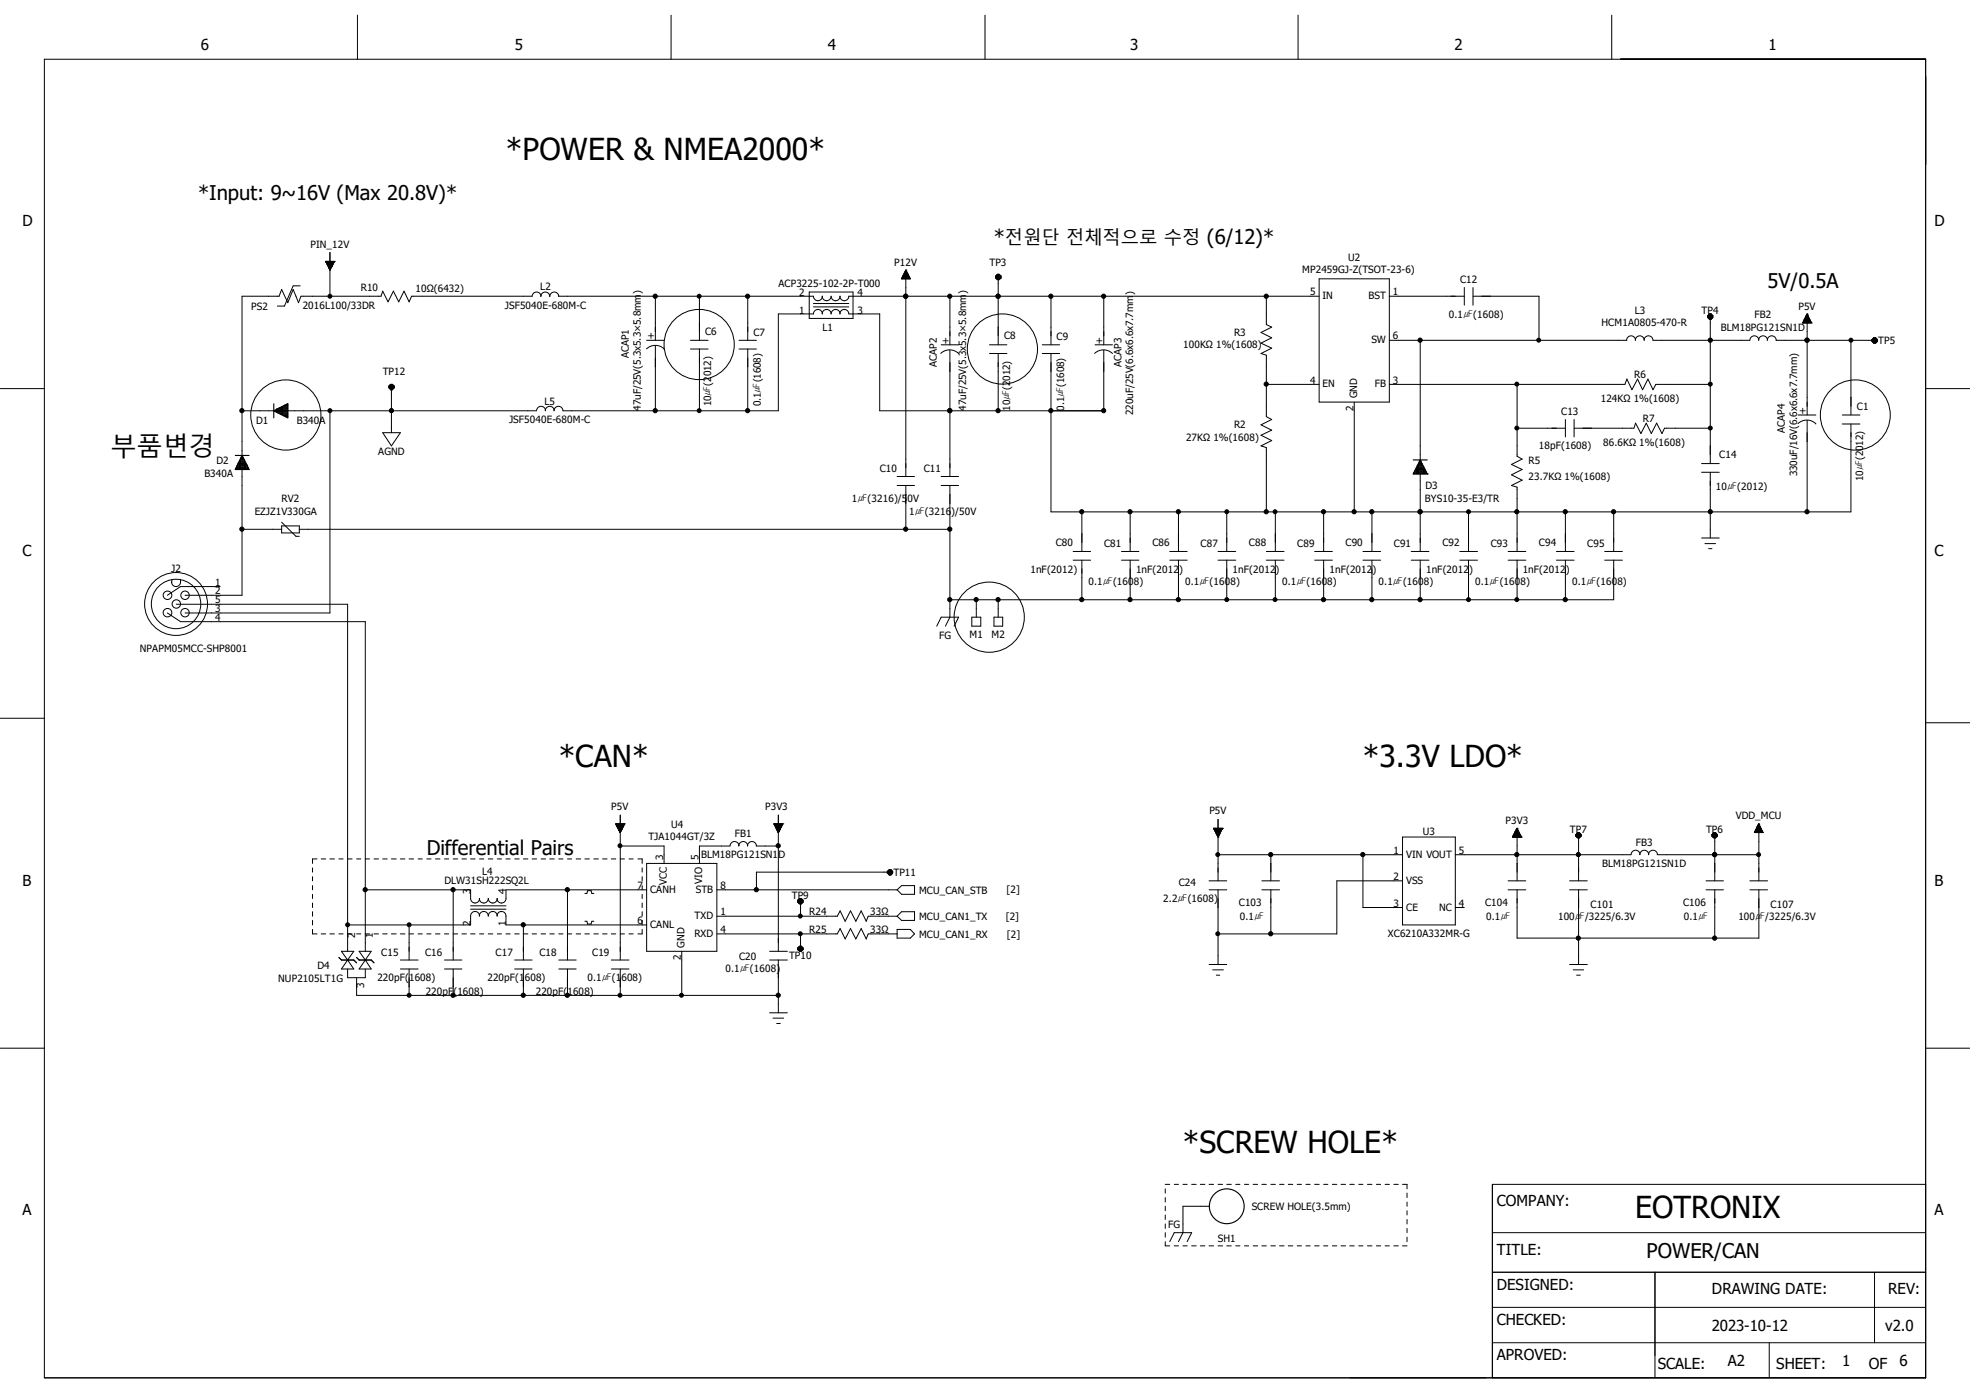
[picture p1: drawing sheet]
<svg xmlns="http://www.w3.org/2000/svg" width="297mm" height="210mm" viewBox="0 0 297 210" stroke-linecap="round" stroke-linejoin="round" font-family="sans-serif">
<g fill="none" stroke="#000" stroke-width=".15">
<path d="M6.7 8.9h283.6v198.8h-283.6zM53.9 2.3v6.6M101.2 2.3v6.6M148.5 2.3v6.6M195.7 2.3v6.6M243 2.3v6.6M49.1 39.4h.1M49.1 39.4l.6 1.3 .7-1.3M49.1 39.4h1.3M49.1 39.5h1.3M49.1 39.4v.1h1.3M49.2 39.4v.2h1.1"/>
<path d="M49.2 39.4v.3h1v-.3M49.2 39.7h1.1M49.3 39.8h.9M49.3 39.4v.4h.9M49.4 39.4v.6h.8M49.4 39.9h.8M49.4 39.4v.6h.7v-.6M49.5 39.4v.8h.6M49.5 39.4v.9M49.6 39.4v1M49.6 39.4v1.1M49.7 39.4v1.2h.1"/>
<path d="M49.7 38.1v6.6M49.8 39.4l-.1 1.3M49.8 39.4v1.2M49.9 39.4v1M50 39.4v.9h-.4M50 39.4v.8M50.1 39.4v.7M50.2 39.4v.5M50.2 39.4v.4M50.3 39.4v.2h-1.1M50.4 39.4v.1M50.4 39.4h.1"/>
<path d="M0 58.6h6.7M45.3 43.1h-1.1l-1.3 3h-1.1M49.4 40h.7M49.4 40.1h.7M49.5 40.2h.5M49.5 40.3h.5M49.6 40.3h.4M49.6 40.5h.3M49.6 40.4h.3M49.7 40.6h.2M49.7 40.6h.1M58.6 58.2v.3"/>
<path d="M58.6 58.5l.3 .3M58.6 58.5h.8M58.6 58.3h.8M58.6 58.2h.8M58.8 58v.6h.5v-.5h-.5M58.9 58h.3M58.9 58l-.3 .2M58.9 58.8h.3M58.9 58v.8M59 58v7.2M59.2 58l.2 .2M59.2 58v.8"/>
<path d="M59.4 58.5l-.2 .3M59.4 58.2v.3M84.2 44.7a.68 .68 0 0 0-.6-.7 .68 .68 0 0 0-.7 .7 .68 .68 0 0 0-.7-.7 .68 .68 0 0 0-.7 .7 .66 .66 0 0 0-.6-.7 .66 .66 0 0 0-.7 .7h-18.1l-.4 .8-.8-1.6-.8 1.6-.8-1.6-.8 1.6-.8-1.6-.3 .8h-12l-.4 .9-.8-2-.8 2-.9-2-.4 1.1h-5.6v24M84.2 44.7h38.4a.66 .66 0 0 0 .7 .6 .66 .66 0 0 0 .7-.6 .68 .68 0 0 0 .6 .6 .68 .68 0 0 0 .7-.6 .66 .66 0 0 0 .7 .6 .66 .66 0 0 0 .6-.6 .68 .68 0 0 0 .7 .6 .68 .68 0 0 0 .7-.6h70.9M97.5 52.6a1.84 1.84 0 0 1 2.6 .1M97.5 51.3h2.6M98.8 44.7v6.6M98.8 52.1v9.8M104.1 51.3h2.7M104.1 52.6h2.7M105.5 44.7v6.6M105.5 52.6v9.3"/>
<path d="M111.4 51.3h2.6M111.4 52.6h2.6M112.7 44.7v6.6M112.7 52.6v9.3M122 44h6.6v4h-6.6zM122.6 45.8h5.4M122.6 46.3h5.4M123.3 46.7a.57 .57 0 0 0-.7 .6h-5.3v14.6h-32.4a.68 .68 0 0 0-.7-.6 .68 .68 0 0 0-.7 .6M123.3 46.7a.68 .68 0 0 1 .7 .6M124.6 46.7a.57 .57 0 0 0-.6 .6M124.6 46.7a.68 .68 0 0 1 .7 .6 .61 .61 0 0 1 .7-.6M126 46.7a.68 .68 0 0 1 .7 .6"/>
<path d="M127.3 46.7a.57 .57 0 0 0-.7 .6M127.3 46.7a.68 .68 0 0 1 .7 .6h4.6v14.6h33.8v-9.1M135.9 42h1.3M135.9 42h.1M136 41.9h1.2M136 42h1.2M136 41.9v.1M136 41.9h1.1M136.1 41.8h1M136.1 41.7h1M136.1 41.6h.9v.4M136.1 41.5v.5"/>
<path d="M136.2 41.5h.7M136.2 41.5h.8M136.2 41.4v.6M136.2 41.4h.7v.6M136.3 41.4h.6v.6M136.3 41.3v.7M136.3 41.3h.6M136.3 41.2v.8M136.4 41.2h.4M136.4 41.1v.9M136.4 41.1h.3M136.5 40.9h.2v1.1"/>
<path d="M136.5 40.9h.2M136.5 40.9v1.1M136.5 40.9h.1M136.5 40.8v1.2M136.6 40.7h.1M136.6 44.7h.1M136.6 40.7l.6 1.3h-1.3M136.6 40.7v31.1M136.6 40.7l-.7 1.3M136.6 40.8v1.2M136.7 41h-.3v1M136.7 41v1"/>
<path d="M136.8 41.1v.9M136.9 41.2v.8M137 41.6h-.9v.4M137.1 41.7h-1v.3M137.1 41.7v.3M137.1 41.8v.2M137.2 41.9v.1M141.8 53.3a1.94 1.94 0 0 1 2.7 0M141.9 52h2.6M143.2 44.7v7.3M143.2 52.8v19M149.2 52h2.6"/>
<path d="M149.2 53.3h2.6M150.1 41.9l.3 .3M150.1 41.6v.3M150.1 41.9h.8M150.1 41.8h.8M150.1 41.6h.8M150.2 42h.6M150.4 41.4h.2M150.4 42.2h.2M150.4 41.4l-.3 .2M150.4 41.4v.8M150.5 44.7h.1"/>
<path d="M150.5 41.4v10.6M150.5 53.3v8.6M150.6 41.4l.3 .2M150.6 41.4v.8M150.7 42v-.5h-.5v.6M150.9 41.6v.3M150.9 41.9l-.3 .3M157.1 52h2.7M157.1 53.3h2.7M158.5 44.7v7.3M158.5 53.3v23.9h120.6v-13.3M165 53.3a1.94 1.94 0 0 1 2.7 0"/>
<path d="M165.1 52h2.6M166.4 44.7v7.3M190.9 58h8M190.9 44.7v4.2l.8 .4-1.6 .8 1.6 .8-1.6 .8 1.6 .8-1.6 .8 .8 .3v9.2l.8 .4-1.6 .9 1.6 .8-1.6 .7 1.6 .8-1.6 .8 .8 .3v9.7M198.9 42h10.6v18.6h-10.6zM209.5 44.7h11.3M209.5 58h35.5l.3-.9 .7 1.7 .9-1.7 .7 1.7 .9-1.7 .7 1.7 .4-.8h8.3M209.5 51.3h35.8M214.1 51.3v18M220.8 43.3v2.7M222.1 44.7h9.9v6.6M222.1 43.3v2.7"/>
<path d="M228.7 58v10.8l.8 .4-1.6 .8 1.6 .8-1.6 .8 1.6 .8-1.6 .8 .8 .2v9.7M245.2 51.3a.68 .68 0 0 1 .7-.7 .68 .68 0 0 1 .7 .7 .66 .66 0 0 1 .6-.7 .66 .66 0 0 1 .7 .7M247.9 51.3a.68 .68 0 0 1 .7-.7 .68 .68 0 0 1 .6 .7h14.6a.66 .66 0 0 1 .7-.7 .66 .66 0 0 1 .6 .7 .66 .66 0 0 1 .7-.7 .66 .66 0 0 1 .6 .7 .66 .66 0 0 1 .7-.7 .66 .66 0 0 1 .7 .7M257.5 47.9l.2 .2M257.5 47.6v.3M257.5 47.9h.7M257.5 47.7h.7M257.5 47.6h.7M257.6 48h.5M257.7 47.3h.3M257.7 48.1h.3M257.7 47.3l-.2 .3"/>
<path d="M257.7 47.3v.8M257.9 51.3h.1M257.9 47.3v22.6M258 47.3l.2 .3M258 47.3v.8M258.1 48v-.5h-.5v.5M258.2 47.6v.3M258.2 47.9l-.2 .2M267.8 51.3h15.2M271.8 48.7h.1M271.8 48.7h1.3M271.8 48.6h1.3"/>
<path d="M271.8 48.6h1.2M271.8 48.6v.1M271.9 48.6h1.1v.1M271.9 48.7v-.2h1.1v.2M271.9 48.4h1.1M271.9 48.7v-.4h1v.4M271.9 48.3h1M272 48.3h.9M272 48.2v.5M272 48.2h.8M272 48.1v.6M272.1 48.1h.7"/>
<path d="M272.1 48h.7M272.2 48h.5M272.2 48.7v-.8h.5v.8M272.2 47.8h.5v.9M272.3 47.7h.3M272.3 47.6h.3M272.3 47.6v1.1M272.3 47.6h.2M272.4 47.5h.1M272.4 47.5v1.2M272.5 47.4h.1M272.5 51.3h.1"/>
<path d="M272.5 47.3v15.3M272.5 47.3l.6 1.4M272.5 47.3l-.7 1.4M272.5 47.4l-.1 1.3M272.5 47.5v1.2M272.6 47.6v1.1M272.6 47.7h-.4v1M272.6 47.7v1M272.7 47.8h-.5v.9M272.8 48h-.7v.7M272.8 48v.7M272.8 48.1v.6"/>
<path d="M272.9 48.2v.5M273.1 48.7h.1M279.1 51.3v11.3M282.2 51.5l.3 .2M282.2 51.2v.3M282.2 51.5h.8M282.2 51.2h.8M282.5 51.7h.3M282.5 50.9l-.3 .3M282.5 50.9h.3M282.5 50.9v.8M282.6 50.9v.8"/>
<path d="M282.8 50.9l.2 .3M282.8 50.9v.8M282.9 51.6v-.5h-.5v.5h.6M283 51.2v.3M283 51.5l-.2 .2M290.3 58.6h6.7M36.5 70.8v18.9h-8.6M36.5 79.8h6M36.5 61.9h4.8M42.5 79.3h2.6v1h-2.6zM42.5 78.7l2.1 2.2h.5M43.4 61.9h37.5"/>
<path d="M45.1 79.8h98.1M49.7 61.9v30.5h-21.8M57.7 65.2h2.7l-1.4 2zM59 61.9h.1M80.9 61.9a.66 .66 0 0 1 .7-.6 .66 .66 0 0 1 .6 .6M82.2 61.9a.66 .66 0 0 1 .7-.6 .66 .66 0 0 1 .6 .6M135.3 71.8h2.6M135.3 73.2h2.6M136.6 73.2v6.6M141.9 71.8h2.6M141.9 73.2h2.6M143.2 61.9h.1"/>
<path d="M143.2 73.2v19.8l-.7 1.4M163.1 77.2v5.9M170.4 77.2v5.9M177.7 77.2v5.9M185 77.2v5.9M192.3 77.2v5.9M199.6 77.2v5.9M204.2 60.6v16.6M206.8 77.2v5.9M214.1 77.2h.1M214.1 71.5v11.6M221.4 77.2v5.9"/>
<path d="M228.7 77.2h.1M228.7 64.6h7.3M236 63.2v2.7M236 77.2v5.9M237.3 64.6h9l.3-.8 .8 1.6 .8-1.6 .8 1.6 .8-1.6 .8 1.6 .4-.8h6.9M237.3 63.2v2.7M243.3 77.2v5.9M256.5 71.2h2.7M256.5 69.9h2.7M257.9 77.2h.1M257.9 71.2v9.9M271.1 63.9a1.89 1.89 0 0 1 2.7 0"/>
<path d="M271.1 62.6h2.7M272.5 63.4v13.8M277.7 62.6h2.7M277.7 63.9h2.7M25.2 92.4l2 1.3h27.9v49.7M25.9 87.4v.4a.66 .66 0 0 0 .7 .6 .66 .66 0 0 0 .6-.6v-.4M26.6 91.1h25.8v52.3M33.2 88.4h-6l-2 1.3M141.2 94.4l.7-1.4h2.6l-.7 1.4M146.5 93h1.4v1.4h-1.4zM147.2 90.4v2.6M149.9 93h1.3v1.4h-1.3z"/>
<path d="M150.5 90.4v2.6M161.8 84.5h2.6M161.8 83.1h2.6M163.1 84.5v5.9M169.1 84.5h2.6M169.1 83.1h2.6M170.4 84.5v5.9M176.4 84.5h2.6M176.4 83.1h2.6M177.7 84.5v5.9M183.6 84.5h2.7M183.6 83.1h2.7"/>
<path d="M185 84.5v5.9M190.9 84.5h2.7M190.9 83.1h2.7M192.3 84.5v5.9M198.2 84.5h2.7M198.2 83.1h2.7M199.6 84.5v5.9M205.5 84.5h2.7M205.5 83.1h2.7M206.8 84.5v5.9M212.8 84.5h2.6M212.8 83.1h2.6"/>
<path d="M214.1 84.5v5.9M220.1 84.5h2.7M220.1 83.1h2.7M221.4 84.5v5.9M227.4 84.5h2.6M227.4 83.1h2.6M228.7 84.5v5.9M234.7 84.5h2.6M234.7 83.1h2.6M236 84.5v5.9M241.9 84.5h2.7M241.9 83.1h2.7"/>
<path d="M243.3 84.5v5.9h-100.1M256.5 81.1h2.7M257 82h1.7M257.6 82.7h.5M0 108.3h6.7M290.3 109h6.7M47.1 130.9v.6M47.1 132.2v.6M47.1 133.5v.7M47.1 134.8v.7M47.1 136.1v.7M47.1 137.5v.6"/>
<path d="M47.1 138.8v.6M47.8 129.5h-.7v.7M48.4 129.5h.7M49.7 129.5h.7M51.1 129.5h.6M52.4 129.5h.7M53.8 129.5h.6M55.1 134.2h15.9v1.3a.66 .66 0 0 0 .6 .6 .66 .66 0 0 0 .7-.6 .68 .68 0 0 0 .6 .6 .68 .68 0 0 0 .7-.6 .66 .66 0 0 0 .7 .6 .66 .66 0 0 0 .6-.6 .68 .68 0 0 0 .7 .6 .68 .68 0 0 0 .7-.6v-1.3h21.2M55.1 129.5h.6M56.4 129.5h.7M57.7 129.5h.7M59 129.5h.7"/>
<path d="M60.4 129.5h.6M61.7 129.5h.7M61.7 139.4v5.3M63 129.5h.7M64.3 129.5h.7M65.7 129.5h.6M67 129.5h.6M68.3 129.5h.7M68.3 134.2v10.5M69.6 129.5h.7M71 129.5h.6M71 138.1v1.3h-18.6"/>
<path d="M71 137.1h5.3M71 136.6h5.3M71.6 137.4a.68 .68 0 0 1 .7 .7M71.6 137.5a.57 .57 0 0 0-.6 .6M72.3 129.5h.6M72.9 137.4a.68 .68 0 0 1 .7 .7M72.9 137.5a.57 .57 0 0 0-.6 .6M73.6 129.5h.7M74.3 137.4a.68 .68 0 0 1 .7 .7M74.3 137.5a.57 .57 0 0 0-.7 .6M75 129.5h.6M75.6 137.4a.68 .68 0 0 1 .7 .7v1.3h21.2"/>
<path d="M75.6 137.5a.57 .57 0 0 0-.7 .6M76.3 129.5h.6M77.6 129.5h.7M78.9 129.5h.7M78.9 139.4v5.3M80.2 129.5h.7M81.6 129.5h.7M82.9 129.5h.7M84.2 129.5h.7M85.6 129.5h.6M85.6 134.2v10.5M86.9 129.5h.6"/>
<path d="M88.2 134.7h.3l.1-.4h.5l.1 .4h.3M88.2 138.9h.3l.1 .4h.5l.1-.4h.3M88.2 129.5h.7M89.5 129.5h.7M90.8 129.5h.7M92.2 129.5h.6M92.8 124.2h.1M92.8 124.2l.7 1.3M92.8 124.2h1.3M92.9 124.2v.1h1.2M92.9 124.3h1.2M92.9 124.2v.3h1.2"/>
<path d="M93 124.5h1M93 124.6h1M93 124.2v.3h1v-.3M93 124.7h.9M93 124.2v.5h.9M93.1 124.8h.8M93.1 124.2v.6h.8v-.6M93.2 124.2v.7h.7M93.2 124.2v.8h.6M93.3 125.1h.5M93.3 124.2v.9M93.3 125.1h.4"/>
<path d="M93.3 124.2v1M93.4 125.3h.2M93.4 124.2v1.1h.2M93.4 124.2v1.2h.2M93.5 124.2v1.3M93.5 129.5h.6M93.5 122.9v21.8M93.5 127.6h6.6v2.6M93.6 124.2v1.2h-.2M93.6 124.2v1.1h-.3M93.7 124.2v1h-.4M93.8 124.2v.9h-.5"/>
<path d="M93.8 124.2v.7h-.6M93.9 124.2v.6M93.9 124.2v.4M94.1 124.2v.2h-1.2M94.1 124.2v.1M94.1 124.2h.1M94.1 124.2l-.6 1.3M94.8 129.5h.7M96.2 129.5h.6v.7M96.8 130.9v.6M96.8 132.2v.6M96.8 133.5v.7"/>
<path d="M96.8 134.8v.7M96.8 136.1v.7M96.8 137.5v.6M96.8 138.8v.6M97.5 130.2h10.6v13.2h-10.6zM108.1 134.2h27.2M108.1 138.1h18.1l.5-.8 .7 1.6 .8-1.6 .8 1.6 .8-1.6 .8 1.6 .3-.8h4.4M110.1 127.6h-4.6v2.6M110.1 127.5a.66 .66 0 0 1 .6-.6 .66 .66 0 0 1 .7 .7M111.4 127.5a.66 .66 0 0 1 .6-.6 .66 .66 0 0 1 .7 .7M112.7 127.5a.66 .66 0 0 1 .7-.6 .66 .66 0 0 1 .6 .7M114 127.6h3.3"/>
<path d="M116.7 124.2h.1M116.7 124.2h1.3M116.7 124.2l.6 1.3 .7-1.3M116.7 124.3h1.3M116.8 124.4h1.1M116.8 124.2v.1h1.1M116.8 124.2v.3h1.1M116.8 124.5h1.1M116.9 124.2v.3h1v-.3M116.9 124.7h.9M116.9 124.2v.5h.9M117 124.2v.6h.8v-.6"/>
<path d="M117 124.2v.7h.7M117 124.8h.7M117.1 124.2v.8h.5M117.1 124.9h.6M117.1 125.1h.5M117.1 124.2v.9h.5M117.2 124.2v1M117.2 124.2v1.1h.3M117.3 125.3h.2M117.3 124.2v1.2M117.3 124.2v1.3h.1M117.3 125.4h.1"/>
<path d="M117.3 122.9v20.5M117.4 124.2v1.3M117.4 124.2v1.2h-.1M117.5 124.2v1.1h-.3M117.6 124.2v1h-.4M117.6 124.2v.9M117.6 124.2v.7M117.7 124.2v.6M117.8 124.2v.4h-.9M117.9 124.2v.2M117.9 124.2v.1M118 124.2h.1"/>
<path d="M120.3 136l.3 .3M120.3 135.7v.3M120.3 136h.8M120.3 135.8h.8M120.3 135.7h.8M120.4 136.1h.5v-.5h-.5v.6M120.6 135.5h.2M120.6 136.3h.2M120.6 135.5l-.3 .2M120.6 135.5v.8M120.7 135.5v2.6M120.8 135.5l.3 .2"/>
<path d="M120.8 135.5v.8M121.1 135.7v.3M121.1 136l-.3 .3M133.8 131.6l.3 .3M133.8 131.4v.2M133.8 131.6h.8M133.8 131.4h.8M134.1 131.9h.2M134.1 131.1l-.3 .3M134.1 131.1h.2M134.1 131.1v.8M134.2 131.1v.8"/>
<path d="M134.3 131.1l.3 .3M134.3 131.1v.8M134.5 131.8v-.6h-.6v.6h.6M134.6 131.4v.2M134.6 131.6l-.3 .3M134.6 131.5h-20.6v2.7M135.3 134.2l.6-.7h2v1.3h-2zM135.3 138.1l.6-.6h2v1.3h-2zM182.3 132.8h2.7M182.3 134.2h2.7M183 124.9h.1M183 124.9h1.3"/>
<path d="M183 124.9l.6 1.3M183 124.9v.1h1.3v-.1M183 125.1h1.2M183.1 124.9v.2h1.1v-.2M183.1 124.9v.3h1v-.3M183.1 125.1h1M183.2 124.9v.4h.9v-.4M183.2 125.3h.9M183.3 125.4h.7M183.3 124.9v.5h.7v-.5M183.3 124.9v.6h.7v-.6M183.3 125.6h.6"/>
<path d="M183.3 124.9v.7h.6v-.7M183.4 125.7h.5M183.4 124.9v.8h.5M183.4 124.9v.9h.4M183.4 125.8h.5M183.5 125.9h.3M183.5 124.9v1h.3v-1M183.5 126h.3M183.6 126.1h.1M183.6 124.9v1.1h.1M183.6 124.9v1.3h.1M183.6 126.2h.1"/>
<path d="M183.6 128.9h27.9M183.6 123.5v9.3M183.6 134.2v11.2M183.7 124.9v1.3M183.7 124.9v1.2M183.8 124.9v1M183.9 124.9v.9M184.3 124.9h.1M184.3 124.9l-.7 1.3M190.2 132.8h2.7M190.2 134.2h2.7M191.6 128.9v3.9"/>
<path d="M191.6 134.2v6.6M205.5 128.9v7.9h6M211.5 132.8h-10v8h-17.9M211.5 126.2h7.9v13.2h-7.9zM219.4 128.9h26.5M219.4 136.8h1.4M227.4 132.8h2.6M227.4 134.2h2.6M228 126.2h.1M228 126.2h1.4M228.1 126.2v-.1h1.2v.1M228.1 126.2h1.3"/>
<path d="M228.1 126h1.2M228.1 126h1.2v.2M228.1 125.9v.3M228.2 125.9h1M228.2 125.8h1M228.2 125.9h1v.3M228.2 125.9v.3M228.3 126.2v-.4h.9v.4M228.3 125.7h.8M228.3 125.7h.8v.5M228.3 125.6v.6M228.3 125.6h.8"/>
<path d="M228.3 125.6h.7v.6M228.3 125.5v.7M228.4 125.5h.6M228.4 125.4h.6v.8M228.4 125.4v.8M228.4 125.4h.6M228.5 125.3h.4v.9M228.6 125.1h.3v1.1M228.6 125.1v1.1M228.6 125.1h.2M228.6 125.1h.2v1.1M228.7 124.9h.1"/>
<path d="M228.7 124.9v1.3M228.7 128.9h.1M228.7 124.9v7.9M228.7 134.2v7.2h36.5v-7.2M228.7 124.9l-.7 1.3M228.7 124.9l.7 1.3M228.8 125h-.2v1.2M228.9 125.2h-.4v1M228.9 125.3h-.4v.9M229.4 126.2h.1M236.6 132.8h2.7M236.6 134.2h2.7"/>
<path d="M237.6 126.1h.8M237.6 125.9h.8M237.6 125.8h.8M237.6 126.1l.3 .2M237.6 125.8v.3M237.7 126.2h.6v-.5h-.6v.5M237.9 125.5h.2M237.9 126.3h.2M237.9 125.5l-.3 .3M237.9 125.5v.8M238 128.9h.1M238 125.5v7.3"/>
<path d="M238 134.2v11.2M238.1 125.5l.3 .3M238.1 125.5v.8M238.4 125.8v.3M238.4 126.1l-.3 .2M245.9 128.8a.66 .66 0 0 1 .7-.6 .66 .66 0 0 1 .6 .7M247.2 128.8a.66 .66 0 0 1 .7-.6 .66 .66 0 0 1 .6 .7M248.5 128.8a.66 .66 0 0 1 .7-.6 .66 .66 0 0 1 .7 .7M249.9 128.9h15.3M257.2 132.8h2.6M257.2 134.2h2.6M258.1 125.8v.3"/>
<path d="M258.1 126.1l.3 .2M258.1 126.1h.8M258.1 125.9h.8M258.1 125.8h.8M258.2 126.2h.6M258.4 125.5h.3M258.4 126.3h.3M258.4 125.5l-.3 .3M258.4 125.5v.8M258.5 128.9h.1M258.5 125.5v7.3M258.5 134.2v7.2"/>
<path d="M258.7 125.5l.2 .3M258.7 125.5v.8M258.8 126.2v-.5h-.6v.5M258.9 125.8v.3M258.9 126.1l-.2 .2M263.8 132.8h2.7M263.8 134.2h2.7M264.6 125.4h1.1v.1M264.6 125.3h1.1M264.6 125.3v.2M264.7 125.3h.9M264.7 125.2h.9v.3"/>
<path d="M264.7 125.1v.4M264.7 125.1h.9M264.8 125.1h.8v.4M264.8 125h.7M264.8 124.9h.7M264.9 124.8h.5v.7M264.9 124.7v.8M264.9 124.7h.5M264.9 124.7h.4M264.9 124.6v.9M265 124.6h.3v.9M265 124.5h.3v1"/>
<path d="M265 124.5v1M265 124.5h.3M265 124.4v1.1M265.1 124.4h.1M265.1 124.3h.1M265.1 124.2v1.3M265.2 124.2h.1M265.2 124.2l-.7 1.3h1.3M265.2 124.2v8.6M265.2 124.2l.6 1.3M265.2 124.3v1.2M265.3 124.4v1.1"/>
<path d="M265.4 124.8h-.6v.7M265.5 124.9h-.7v.6M265.5 124.8v.7M265.5 124.9v.6M265.7 125.3v.2M265.7 125.3h-1.1v.2M265.8 125.4h-1.3v.1M265.8 125.5h.1M0 158h6.7M47.1 140.1v.7h.7M48.4 140.8h.7M49.7 140.8h.7"/>
<path d="M51.1 140.8h.6M51.1 144.4l.4 .3h1.8l.5 .5M51.5 143.4h1.8l-.9 1.3zM52.4 144.7h.1M52.4 140.8h.7M52.4 144.7l.9 1.4h-1.8zM52.4 146.1v1.3h2.7v-1.3M53.8 140.8h.6M53.8 144.4l.3 .3h1.9l.4 .5M53.8 147.4v2.7h63.5M54.1 143.4h1.9l-.9 1.3zM55.1 144.7h.1"/>
<path d="M55.1 140.8h.6M55.1 144.7l.9 1.4h-1.9zM56.4 140.8h.7M57.7 140.8h.7M59 140.8h.7M60.4 140.8h.6M60.4 146.1h2.6M60.4 144.7h2.6M61.7 140.8h.7M61.7 146.1v4M63 140.8h.7M64.3 140.8h.7"/>
<path d="M65.7 140.8h.6M67 140.8h.6M67 146.1h2.6M67 144.7h2.6M68.3 140.8h.7M68.3 146.1v4M69.6 140.8h.7M71 140.8h.6M72.3 140.8h.6M73.6 140.8h.7M75 140.8h.6M76.3 140.8h.6"/>
<path d="M77.6 140.8h.7M77.6 146.1h2.6M77.6 144.7h2.6M78.9 140.8h.7M78.9 146.1v4M80.2 140.8h.7M81.6 140.8h.7M82.9 140.8h.7M84.2 140.8h.7M84.2 146.1h2.7M84.2 144.7h2.7M85.6 140.8h.6"/>
<path d="M85.6 146.1v4M86.9 140.8h.6M88.2 140.8h.7M89.5 140.8h.7M90.8 140.8h.7M92.2 140.8h.6M92.2 146.1h2.6M92.2 144.7h2.6M93.5 140.8h.6M93.5 146.1v4M94.8 140.8h.7M96.8 140.1v.7h-.6"/>
<path d="M102.8 143.4v6.7M108.1 140.8h18.1l.5-.8 .7 1.6 .8-1.6 .8 1.6 .8-1.6 .8 1.6 .3-.8h4.4M116 144.7h2.7M116 143.4h2.7M116 152.7h2.7M116.5 153.5h1.7M117.1 154.3h.5M117.3 144.7v8M120.3 142.9v.3M120.3 143.2l.3 .2M120.3 143.2h.8M120.3 143h.8"/>
<path d="M120.3 142.9h.8M120.4 142.7v.6M120.4 142.8h.5v.5h-.5M120.6 143.4h.2M120.6 142.7v.7M120.6 142.7h.2M120.6 142.7l-.3 .2M120.7 140.8v2.6M120.8 142.7v.7M120.8 142.7l.3 .2M121.1 142.9v.3M121.1 143.2l-.3 .2"/>
<path d="M135.3 140.1h1.9l.7 .7-.7 .6h-1.9zM182.3 145.4h2.7M182.8 146.2h1.6M183.4 147h.5M236.6 145.4h2.7M237.2 146.2h1.6M237.7 147h.6M238 141.4h.1M290.3 158h6.7M175.7 178.6h.7M175.7 179.2v.7M177 178.6h.7"/>
<path d="M178.4 178.6h.6M179.7 178.6h.6M181 178.6h.7M182.3 178.6h.7M183.6 178.6h.7M185 178.6h.6M186.3 178.6h.6M187.6 178.6h.7M188.9 178.6h.7M190.2 178.6h.7M191.6 178.6h.7M192.9 178.6h.7"/>
<path d="M194.2 178.6h.7M195.6 178.6h.6M196.9 178.6h.6M198.2 178.6h.7M199.6 178.6h.6M200.9 178.6h.6M202.2 178.6h.7M203.5 178.6h.7M204.9 178.6h.6M206.2 178.6h.6M207.5 178.6h.7M208.8 178.6h.7"/>
<path d="M210.1 178.6h.7M211.5 178.6h.6v.6M212.1 179.9v.7M290.3 178.6h-65.3v29.1M175.7 187.2v.6h.7M175.7 180.6v.6M175.7 181.9v.6M175.7 183.2v.7M175.7 184.5v.7M175.7 185.8v.7M176.4 187.2l.6-1.4h2.7l-.7 1.4M177 187.8h.7"/>
<path d="M178.4 187.8h.6M179.7 187.8h.6M181 187.8h.7M182.3 187.8h.7M182.3 181.9h-3.9v3.9l-.7 1.4M183.6 187.8h.7M185 187.8h.6M186.3 187.8h.6M187.6 187.8h.7M188.9 187.8h.7M190.2 187.8h.7M191.6 187.8h.7"/>
<path d="M192.9 187.8h.7M194.2 187.8h.7M195.6 187.8h.6M196.9 187.8h.6M198.2 187.8h.7M199.6 187.8h.6M200.9 187.8h.6M202.2 187.8h.7M203.5 187.8h.7M204.9 187.8h.6M206.2 187.8h.6M207.5 187.8h.7"/>
<path d="M208.8 187.8h.7M210.1 187.8h.7M211.5 187.8h.6M212.1 181.2v.7M212.1 182.5v.7M212.1 183.9v.6M212.1 185.2v.6M212.1 186.5v.7M225 197.1h65.3M225 191.8h65.3M225 185.8h65.3M249.5 191.8v15.9"/>
<path d="M282.6 191.8v10.6M225 202.4h65.3M266.7 202.4v5.3"/>
<circle cx="105.4" cy="51.9" r="5.3"/>
<circle cx="151.1" cy="52.6" r="5.3"/>
<circle cx="43.1" cy="62.6" r="5.3"/>
<circle cx="279.7" cy="62.6" r="5.3"/>
<circle cx="25.3" cy="89.8" r=".65"/>
<circle cx="25.3" cy="92.4" r=".65"/>
<circle cx="26.5" cy="91.1" r="4.7"/>
<circle cx="26.5" cy="91.1" r="3.7"/>
<circle cx="26.6" cy="91.1" r=".64"/>
<circle cx="27.9" cy="89.7" r=".64"/>
<circle cx="27.9" cy="92.4" r=".64"/>
<circle cx="149.1" cy="93" r="5.3"/>
</g>
<g fill="none" stroke="#000" stroke-width=".17">
<path d="M35.5 68.7h2M35.6 70.6h1.9M35.6 70.6v.2M35.6 70.4h1.8M35.7 70.2h1.6M35.7 70.2v.6M35.8 70.1h1.4M35.9 69.9h1.2M35.9 69.8v1M36 69.7h1M36.1 69.5h.8M36.1 69.4v1.4"/>
<path d="M36.2 69.3h.6M36.3 69.1h.4M36.3 69v1.8M36.4 68.9h.3M36.5 68.7l1 2.1h-2zM36.5 68.7h.1M36.5 68.7v2.1M36.7 69v1.8M36.9 69.4v1.4M37 69.8v1M37.3 70.1v.7M37.4 70.5v.3"/>
<path d="M41.3 61.9l2.1-1v2.1zM41.3 60.9v2.1M41.5 61.8v.2M41.6 62.1h1.8M41.9 61.6v.6M41.9 62.3h1.5M42.2 61.4v1M42.3 62.4h1.1M42.4 61.3v1.2M42.5 61.3h.9M42.6 61.3v1.3M42.7 62.7h.7"/>
<path d="M42.8 61.1v1.6M42.8 61.1h.6M43 61v1.8M43.1 62.8h.3M43.1 61v1.9M43.2 61h.2M43.3 60.9v2M43.4 61.9h-2.1M43.4 61.7h-1.7v.4M43.4 61.5h-1.3v.8M213.1 69.3h2.1M213.1 71.3h2"/>
<path d="M213.1 71.3v.2M213.2 71.2h1.8M213.3 71h1.6M213.3 71v.5M213.4 70.8h1.4M213.5 70.6h1.3M213.5 70.6v.9M213.6 70.4h1.1M213.7 70.2h.8M213.7 70.2v1.3M213.8 70.1h.7M213.9 69.9h.5"/>
<path d="M213.9 69.8v1.7M214 69.7h.3M214 69.5h.2M214.1 69.4v2.1M214.1 69.3l1.1 2.2h-2.1zM214.2 69.6v1.9M214.4 69.9v1.6M214.6 70.3v1.2M214.8 70.7v.8M215 71.1v.4M215.2 71.5h.1"/>
<circle cx="185" cy="181.9" r="2.62"/>
</g>
<g fill="#000" stroke="#000" stroke-width=".15">
<circle cx="49.7" cy="44.7" r=".3"/>
<circle cx="98.8" cy="44.7" r=".32"/>
<circle cx="105.4" cy="44.7" r=".3"/>
<circle cx="112.7" cy="44.7" r=".32"/>
<circle cx="136.5" cy="44.7" r=".32"/>
<circle cx="143.2" cy="44.7" r=".32"/>
<circle cx="150.5" cy="44.7" r=".32"/>
<circle cx="158.4" cy="44.7" r=".32"/>
<circle cx="166.4" cy="44.7" r=".32"/>
<circle cx="190.9" cy="57.9" r=".32"/>
<circle cx="190.9" cy="44.7" r=".32"/>
<circle cx="214.1" cy="51.3" r=".32"/>
<circle cx="228.7" cy="57.9" r=".3"/>
<circle cx="232" cy="51.3" r=".3"/>
<circle cx="257.9" cy="57.9" r=".3"/>
<circle cx="257.9" cy="51.3" r=".3"/>
<circle cx="272.4" cy="51.3" r=".32"/>
<circle cx="279.1" cy="51.3" r=".3"/>
<circle cx="36.5" cy="61.9" r=".32"/>
<circle cx="36.5" cy="79.8" r=".32"/>
<circle cx="49.7" cy="61.9" r=".3"/>
<circle cx="59" cy="61.9" r=".3"/>
<circle cx="98.8" cy="61.9" r=".32"/>
<circle cx="105.4" cy="61.9" r=".3"/>
<circle cx="112.7" cy="61.9" r=".32"/>
<circle cx="136.5" cy="79.8" r=".32"/>
<circle cx="143.2" cy="61.9" r=".32"/>
<circle cx="143.2" cy="79.8" r=".32"/>
<circle cx="150.5" cy="61.9" r=".32"/>
<circle cx="158.4" cy="61.9" r=".32"/>
<circle cx="163.1" cy="77.2" r=".32"/>
<circle cx="166.4" cy="61.9" r=".32"/>
<circle cx="170.4" cy="77.2" r=".32"/>
<circle cx="177.7" cy="77.2" r=".32"/>
<circle cx="185" cy="77.2" r=".3"/>
<circle cx="190.9" cy="77.2" r=".32"/>
<circle cx="192.2" cy="77.2" r=".3"/>
<circle cx="199.5" cy="77.2" r=".32"/>
<circle cx="204.2" cy="77.2" r=".32"/>
<circle cx="206.8" cy="77.2" r=".32"/>
<circle cx="214.1" cy="77.2" r=".32"/>
<circle cx="221.4" cy="77.2" r=".3"/>
<circle cx="228.7" cy="77.2" r=".3"/>
<circle cx="228.7" cy="64.5" r=".3"/>
<circle cx="236" cy="77.2" r=".32"/>
<circle cx="243.3" cy="77.2" r=".32"/>
<circle cx="257.9" cy="77.2" r=".3"/>
<circle cx="257.9" cy="64.5" r=".3"/>
<circle cx="272.4" cy="77.2" r=".32"/>
<circle cx="143.2" cy="90.4" r=".32"/>
<circle cx="147.2" cy="90.4" r=".32"/>
<circle cx="150.5" cy="90.4" r=".32"/>
<circle cx="163.1" cy="90.4" r=".32"/>
<circle cx="170.4" cy="90.4" r=".32"/>
<circle cx="177.7" cy="90.4" r=".32"/>
<circle cx="185" cy="90.4" r=".3"/>
<circle cx="192.2" cy="90.4" r=".3"/>
<circle cx="199.5" cy="90.4" r=".32"/>
<circle cx="206.8" cy="90.4" r=".32"/>
<circle cx="214.1" cy="90.4" r=".32"/>
<circle cx="221.4" cy="90.4" r=".3"/>
<circle cx="228.7" cy="90.4" r=".3"/>
<circle cx="236" cy="90.4" r=".32"/>
<circle cx="52.4" cy="139.4" r=".3"/>
<circle cx="55.1" cy="134.1" r=".32"/>
<circle cx="61.7" cy="139.4" r=".3"/>
<circle cx="68.3" cy="134.1" r=".32"/>
<circle cx="78.9" cy="139.4" r=".32"/>
<circle cx="85.5" cy="134.1" r=".32"/>
<circle cx="93.5" cy="127.5" r=".3"/>
<circle cx="114" cy="134.1" r=".32"/>
<circle cx="117.3" cy="127.5" r=".32"/>
<circle cx="120.7" cy="138.1" r=".3"/>
<circle cx="183.6" cy="128.8" r=".3"/>
<circle cx="191.6" cy="128.8" r=".32"/>
<circle cx="205.5" cy="128.8" r=".32"/>
<circle cx="228.7" cy="128.8" r=".3"/>
<circle cx="238" cy="128.8" r=".3"/>
<circle cx="258.5" cy="128.8" r=".32"/>
<circle cx="265.1" cy="128.8" r=".3"/>
<circle cx="61.7" cy="150.1" r=".3"/>
<circle cx="68.3" cy="150.1" r=".32"/>
<circle cx="78.9" cy="150.1" r=".32"/>
<circle cx="85.5" cy="150.1" r=".32"/>
<circle cx="93.5" cy="150.1" r=".3"/>
<circle cx="102.7" cy="150.1" r=".3"/>
<circle cx="117.3" cy="150.1" r=".32"/>
<circle cx="120.7" cy="140.8" r=".3"/>
<circle cx="183.6" cy="140.8" r=".3"/>
<circle cx="191.6" cy="140.8" r=".32"/>
<circle cx="238" cy="141.4" r=".3"/>
<circle cx="258.5" cy="141.4" r=".32"/>
</g>
<g font-size="4.6">
<text x="76.3" y="24.2">*POWER &amp; NMEA2000*</text>
<text x="84.2" y="115.6">*CAN*</text>
<text x="205.5" y="115.6">*3.3V LDO*</text>
<text x="178.4" y="173.9">*SCREW HOLE*</text>
<text x="246.5" y="183.6">EOTRONIX</text>
</g>
<text font-size="3.9" x="16.6" y="68.8">부품변경</text>
<g font-size="3.1">
<text x="29.9" y="30.1">*Input: 9~16V (Max 20.8V)*</text>
<text x="149.9" y="36.7">*전원단 전체적으로 수정 (6/12)*</text>
<text x="266.5" y="43.3">5V/0.5A</text>
<text x="64.3" y="128.9">Differential Pairs</text>
<text x="248.2" y="189.7">POWER/CAN</text>
</g>
<g font-size="2.3">
<text x="30.3" y="7.6">6</text>
<text x="77.6" y="7.6">5</text>
<text x="124.8" y="7.6">4</text>
<text x="170.4" y="7.6">3</text>
<text x="219.3" y="7.6">2</text>
<text x="266.6" y="7.6">1</text>
<text x="3.4" y="34.1">D</text>
<text x="291.6" y="34.1">D</text>
<text x="3.4" y="83.8">C</text>
<text x="291.6" y="83.8">C</text>
<text x="3.4" y="133.5">B</text>
<text x="291.6" y="133.5">B</text>
<text x="3.4" y="183.2">A</text>
<text x="225.7" y="181.9">COMPANY:</text>
<text x="291.6" y="183.2">A</text>
<text x="225.7" y="189.1">TITLE:</text>
<text x="225.7" y="194.5">DESIGNED:</text>
<text x="258.1" y="195.1">DRAWING DATE:</text>
<text x="284.6" y="195.1">REV:</text>
<text x="225.7" y="199.8">CHECKED:</text>
<text x="258.1" y="200.6">2023-10-12</text>
<text x="284.2" y="200.6">v2.0</text>
<text x="225.7" y="205.1">APROVED:</text>
<text x="249.9" y="206.4">SCALE:</text>
<text x="260.5" y="205.9">A2</text>
<text x="267.8" y="206.4">SHEET:</text>
<text x="277.7" y="205.9">1</text>
<text x="281.8" y="206.4">OF</text>
<text x="286.4" y="205.9">6</text>
</g>
<g font-size="1.5">
<text x="46.8" y="37.4">PIN_12V</text>
<text x="134.8" y="40">P12V</text>
<text x="149.2" y="40">TP3</text>
<text x="196.3" y="41.2">MP2459GJ-Z(TSOT-23-6)</text>
<text x="203.2" y="39.4">U2</text>
<text x="37.9" y="46.7">PS2</text>
<text x="45.6" y="46.5">2016L100/33DR</text>
<text x="54.4" y="43.9">R10</text>
<text x="62.7" y="44">10Ω(6432)</text>
<text x="76.1" y="46.5">JSF5040E-680M-C</text>
<text x="81.4" y="43.8">L2</text>
<text x="117.3" y="43.2">ACP3225-102-2P-T000</text>
<text x="120.5" y="47.3">1</text>
<text x="120.5" y="44.7">2</text>
<text x="129.3" y="44.7">4</text>
<text x="129.3" y="47.3">3</text>
<text x="197.5" y="44.5">5</text>
<text x="199.4" y="45.1">IN</text>
<text x="206.3" y="45.1">BST</text>
<text x="210" y="44.5">1</text>
<text x="218.4" y="47.9">0.1㎌(1608)</text>
<text x="220.1" y="42.7">C12</text>
<text x="246.5" y="47.3">L3</text>
<text x="256.5" y="47.3">TP4</text>
<text x="271.1" y="46.7">P5V</text>
<text x="94.8" y="54" transform="rotate(-90 94.8 54)">ACAP1</text>
<text x="97.6" y="51.2">+</text>
<text x="106.3" y="50.5">C6</text>
<text x="113.6" y="50.6">C7</text>
<text x="124" y="49.9">L1</text>
<text x="142" y="51.9">+</text>
<text x="151.4" y="51.2">C8</text>
<text x="159.3" y="51.3">C9</text>
<text x="165.2" y="51.9">+</text>
<text x="178.4" y="52.5">100KΩ 1%(1608)</text>
<text x="186.1" y="50.6">R3</text>
<text x="206.8" y="51.8">SW</text>
<text x="210" y="51.2">6</text>
<text x="241.5" y="49.2">HCM1A0805-470-R</text>
<text x="259.5" y="49.9">BLM18PG121SN1D</text>
<text x="264.5" y="48">FB2</text>
<text x="283.2" y="51.9">TP5</text>
<text x="57.7" y="56.6">TP12</text>
<text x="141.2" y="55.3" transform="rotate(-90 141.2 55.3)">ACAP2</text>
<text x="169.1" y="55.3" transform="rotate(-90 169.1 55.3)">ACAP3</text>
<text x="197.5" y="57.8">4</text>
<text x="199.4" y="58.4">EN</text>
<text x="207.3" y="58.4">FB</text>
<text x="210" y="57.8">3</text>
<text x="246.4" y="57">R6</text>
<text x="38.6" y="63.9">D1</text>
<text x="44.7" y="63.9">B340A</text>
<text x="76.8" y="63.8">JSF5040E-680M-C</text>
<text x="82.1" y="61">L5</text>
<text x="96.6" y="61.9" transform="rotate(-90 96.6 61.9)">47uF/25V(5.3x5.3×5.8mm)</text>
<text x="107.2" y="61.3" transform="rotate(-90 107.2 61.3)">10㎌(2012)</text>
<text x="114.7" y="61.3" transform="rotate(-90 114.7 61.3)">0.1㎌(1608)</text>
<text x="145.7" y="61.9" transform="rotate(-90 145.7 61.9)">47uF/25V(5.3x5.3×5.8mm)</text>
<text x="152.3" y="61.9" transform="rotate(-90 152.3 61.9)">10㎌(2012)</text>
<text x="160.4" y="61.9" transform="rotate(-90 160.4 61.9)">0.1㎌(1608)</text>
<text x="170.9" y="62.6" transform="rotate(-90 170.9 62.6)">220uF/25V(6.6x6.6x7.7mm)</text>
<text x="186.1" y="64.6">R2</text>
<text x="204" y="61.9" transform="rotate(-90 204 61.9)">2</text>
<text x="204.6" y="60.1" transform="rotate(-90 204.6 60.1)">GND</text>
<text x="235.4" y="62.6">C13</text>
<text x="241.3" y="60.6">124KΩ 1%(1608)</text>
<text x="247.7" y="63.6">R7</text>
<text x="269.1" y="65.2" transform="rotate(-90 269.1 65.2)">ACAP4</text>
<text x="271.3" y="62.4">+</text>
<text x="280" y="61.8">C1</text>
<text x="30.8" y="71.8">B340A</text>
<text x="32.6" y="69.9">D2</text>
<text x="57" y="68.5">AGND</text>
<text x="132.6" y="71.2">C10</text>
<text x="139.3" y="71.2">C11</text>
<text x="178.8" y="66.4">27KΩ 1%(1608)</text>
<text x="230.5" y="69.9">R5</text>
<text x="232" y="67.7">18pF(1608)</text>
<text x="241.7" y="67.2">86.6KΩ 1%(1608)</text>
<text x="259.2" y="69.1">C14</text>
<text x="270.9" y="71.8" transform="rotate(-90 270.9 71.8)">330uF/16V(6.6x6.6x7.7mm)</text>
<text x="38.4" y="77.7">EZJZ1V330GA</text>
<text x="42.5" y="75.7">RV2</text>
<text x="128.4" y="75.7">1㎌(3216)/50V</text>
<text x="137.1" y="77.7">1㎌(3216)/50V</text>
<text x="214.8" y="75.7">BYS10-35-E3/TR</text>
<text x="214.9" y="73.7">D3</text>
<text x="230.5" y="72.4">23.7KΩ 1%(1608)</text>
<text x="258.7" y="73.8">10㎌(2012)</text>
<text x="280.9" y="72.5" transform="rotate(-90 280.9 72.5)">10㎌(2012)</text>
<text x="159.2" y="82.3">C80</text>
<text x="166.5" y="82.5">C81</text>
<text x="173.7" y="82.3">C86</text>
<text x="181" y="82.5">C87</text>
<text x="188.3" y="82.3">C88</text>
<text x="195.6" y="82.5">C89</text>
<text x="202.9" y="82.3">C90</text>
<text x="210.1" y="82.5">C91</text>
<text x="217.5" y="82.3">C92</text>
<text x="224.7" y="82.5">C93</text>
<text x="232" y="82.3">C94</text>
<text x="239.3" y="82.5">C95</text>
<text x="25.8" y="86.2">J2</text>
<text x="32.4" y="88.3">1</text>
<text x="32.4" y="89.6">2</text>
<text x="155.4" y="86.4">1nF(2012)</text>
<text x="164.1" y="88.3">0.1㎌(1608)</text>
<text x="171.3" y="86.4">1nF(2012)</text>
<text x="178.7" y="88.3">0.1㎌(1608)</text>
<text x="185.8" y="86.4">1nF(2012)</text>
<text x="193.3" y="88.3">0.1㎌(1608)</text>
<text x="200.4" y="86.4">1nF(2012)</text>
<text x="207.9" y="88.3">0.1㎌(1608)</text>
<text x="215" y="86.4">1nF(2012)</text>
<text x="222.4" y="88.3">0.1㎌(1608)</text>
<text x="229.6" y="86.4">1nF(2012)</text>
<text x="237" y="88.3">0.1㎌(1608)</text>
<text x="32.4" y="92.3">3</text>
<text x="32.4" y="93.6">4</text>
<text x="32.4" y="91">5</text>
<text x="21.1" y="98.3">NPAPM05MCC-SHP8001</text>
<text x="141.6" y="96.4">FG</text>
<text x="146.2" y="96.2">M1</text>
<text x="149.5" y="96.2">M2</text>
<text x="92.2" y="122.1">P5V</text>
<text x="101.2" y="124.9">U4</text>
<text x="115.4" y="122.1">P3V3</text>
<text x="182.3" y="122.8">P5V</text>
<text x="214.5" y="125.9">U3</text>
<text x="227" y="124.2">P3V3</text>
<text x="236.7" y="125.5">TP7</text>
<text x="257.2" y="125.5">TP6</text>
<text x="261.7" y="123.5">VDD_MCU</text>
<text x="72.7" y="131.9">L4</text>
<text x="97.7" y="126.7">TJA1044GT/3Z</text>
<text x="100" y="129.6" transform="rotate(-90 100 129.6)">3</text>
<text x="105.3" y="129.6" transform="rotate(-90 105.3 129.6)">5</text>
<text x="105.7" y="129.4">BLM18PG121SN1D</text>
<text x="110.8" y="126.2">FB1</text>
<text x="210.1" y="128.7">1</text>
<text x="212" y="129.3">VIN VOUT</text>
<text x="220" y="128.7">5</text>
<text x="241.6" y="130.7">BLM18PG121SN1D</text>
<text x="246.6" y="127.6">FB3</text>
<text x="67" y="133.3">DLW31SH222SQ2L</text>
<text x="71" y="134.8" transform="rotate(-90 71 134.8)">3</text>
<text x="76.3" y="134.8" transform="rotate(-90 76.3 134.8)">4</text>
<text x="96.1" y="134">7</text>
<text x="98" y="134.6">CANH</text>
<text x="100.5" y="133.4" transform="rotate(-90 100.5 133.4)">VCC</text>
<text x="104.9" y="134.6">STB</text>
<text x="105.9" y="133.2" transform="rotate(-90 105.9 133.2)">VIO</text>
<text x="108.6" y="134">8</text>
<text x="119.4" y="135.5">TP9</text>
<text x="134.7" y="132.1">TP11</text>
<text x="138.6" y="134.7">MCU_CAN_STB</text>
<text x="151.8" y="134.7">[2]</text>
<text x="175.4" y="136">2.2㎌(1608)</text>
<text x="177.7" y="133.5">C24</text>
<text x="186.8" y="136.7">C103</text>
<text x="210.1" y="132.7">2</text>
<text x="210.1" y="136.7">3</text>
<text x="212" y="133.3">VSS</text>
<text x="212" y="137.3">CE</text>
<text x="217" y="137.3">NC</text>
<text x="220" y="136.7">4</text>
<text x="223.9" y="136.7">C104</text>
<text x="239.8" y="136.8">C101</text>
<text x="253.7" y="136.7">C106</text>
<text x="267" y="136.8">C107</text>
<text x="53.6" y="141.4" transform="rotate(-90 53.6 141.4)">2</text>
<text x="56.2" y="141.4" transform="rotate(-90 56.2 141.4)">1</text>
<text x="71" y="139.6" transform="rotate(-90 71 139.6)">2</text>
<text x="76.3" y="139.6" transform="rotate(-90 76.3 139.6)">1</text>
<text x="96.1" y="139.3">6</text>
<text x="98" y="139.9">CANL</text>
<text x="103.2" y="142.9" transform="rotate(-90 103.2 142.9)">GND</text>
<text x="104.7" y="141.2">RXD</text>
<text x="104.7" y="138.6">TXD</text>
<text x="108.6" y="138">1</text>
<text x="108.6" y="140.6">4</text>
<text x="122" y="138">R24</text>
<text x="122" y="140.6">R25</text>
<text x="131.2" y="138">33Ω</text>
<text x="131.2" y="140.6">33Ω</text>
<text x="138.6" y="138.8">MCU_CAN1_TX</text>
<text x="138.6" y="141.4">MCU_CAN1_RX</text>
<text x="151.6" y="138.6">[2]</text>
<text x="151.8" y="141.4">[2]</text>
<text x="186.9" y="138.6">0.1㎌</text>
<text x="209.3" y="141.3">XC6210A332MR-G</text>
<text x="224.1" y="138.6">0.1㎌</text>
<text x="234.9" y="138.6">100㎌/3225/6.3V</text>
<text x="253.9" y="138.6">0.1㎌</text>
<text x="262.1" y="138.6">100㎌/3225/6.3V</text>
<text x="42" y="148.1">NUP2105LT1G</text>
<text x="47.9" y="146.1">D4</text>
<text x="54.9" y="148.9" transform="rotate(-90 54.9 148.9)">3</text>
<text x="56.9" y="147.9">220pF(1608)</text>
<text x="57.5" y="144.1">C15</text>
<text x="64.1" y="144.1">C16</text>
<text x="64.2" y="149.9">220pF(1608)</text>
<text x="73.5" y="147.9">220pF(1608)</text>
<text x="74.7" y="144.1">C17</text>
<text x="80.8" y="149.9">220pF(1608)</text>
<text x="81.3" y="144.1">C18</text>
<text x="88.6" y="147.9">0.1㎌(1608)</text>
<text x="89.3" y="144.1">C19</text>
<text x="102.7" y="144.8" transform="rotate(-90 102.7 144.8)">2</text>
<text x="109.4" y="146.6">0.1㎌(1608)</text>
<text x="111.4" y="144.7">C20</text>
<text x="119" y="144.6">TP10</text>
<text x="176.1" y="185.2">FG</text>
<text x="188.7" y="182.4">SCREW HOLE(3.5mm)</text>
<text x="183.6" y="187.2">SH1</text>
</g>
</svg>
